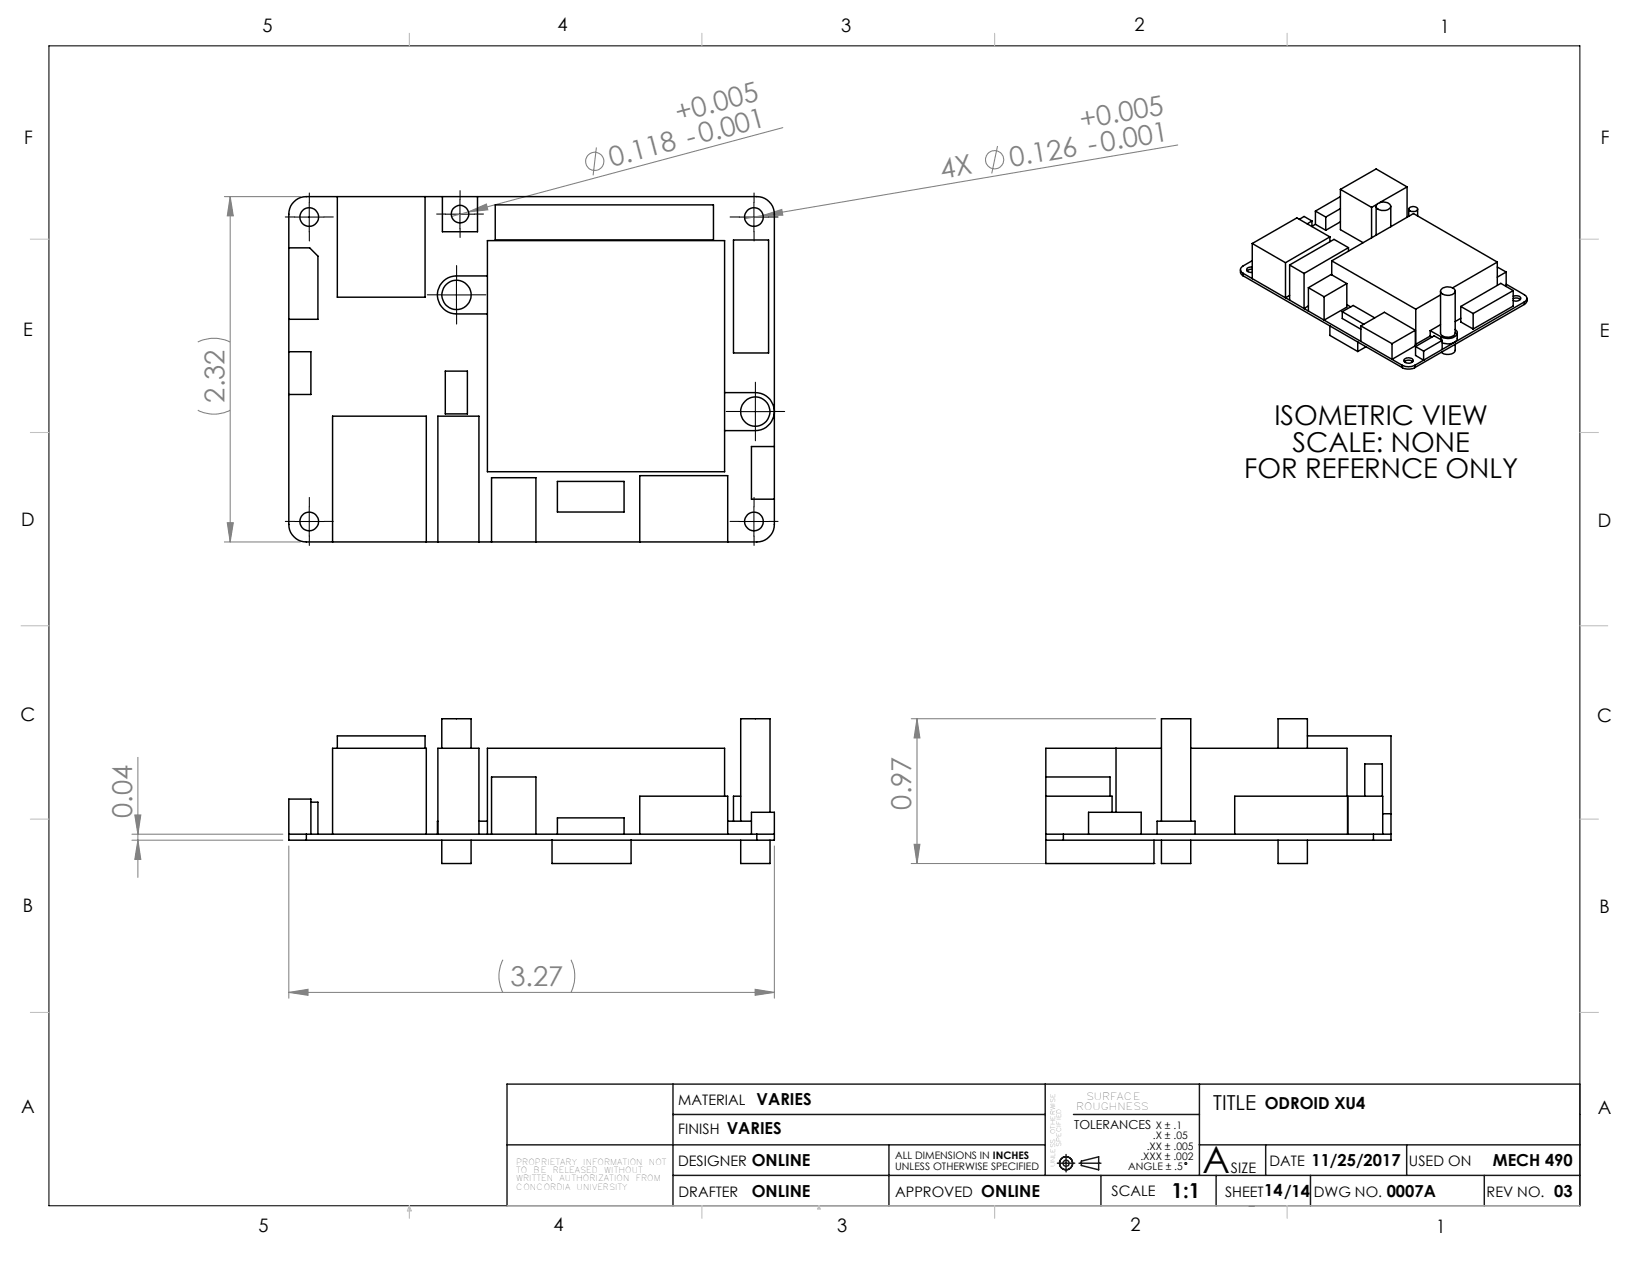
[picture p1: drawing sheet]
<svg xmlns="http://www.w3.org/2000/svg" width="279mm" height="216mm" viewBox="0 0 279 216" stroke-linecap="round" stroke-linejoin="round" font-family="sans-serif">
<g fill="none" stroke="#808080" stroke-width=".18">
<path d="M38.3 33.6h13M39.3 33.6v59M39.3 33.6l.6 3.3h-1.1zM80 36.2l3.1-1.3 .3 .9zM101.9 25.2l-.5 4.8M130.4 36.8l3.2-1 .2 1zM130.4 36.8l-3.2 .6M133.8 21.8l-56.6 15.2M170.5 24.9l-1 4.7M201.3 24.8l-70.9 12M33.8 58.4a6.4 6.4 0 0 1 5.5 0M33.8 70.1a6.1 6.1 0 0 0 5.5 0"/>
<path d="M38.3 92.6h13M38.8 89.3h1.1l-.6 3.3zM23 139.2h1.1l-.5 3.3zM23.6 129.4v20.5M155.7 122.8h41.8M156.7 122.8l.5 3.2h-1zM156.7 122.8v24.7M22.5 142.5h25.8M22.5 143.5h25.8M23.6 143.5l.5 3.3h-1.1zM49.4 144.5v26M132.3 144.5v26"/>
<path d="M155.7 147.5h41.8M156.2 144.2h1l-.5 3.3zM49.4 169.5h82.9M49.4 169.5l3.2-.5v1zM85.9 163.9a6.1 6.1 0 0 0 0 5.6M97.6 163.9a6.4 6.4 0 0 1 0 5.6M129 169l3.3 .5-3.3 .5z"/>
<circle cx="101.6" cy="27.6" r="1.56"/>
<circle cx="169.9" cy="27.3" r="1.56"/>
</g>
<g fill="none" stroke="#000" stroke-width=".18">
<path d="M8.4 7.8h261.6v198.2h-261.6zM50.3 37.1h5.1M52.8 34.6v5M76.1 36.6h5M78.6 34.1v5M126.3 37.1h5M128.8 34.6v5M75.5 50.4h5M78 47.9v5M126.6 70.3h5M129.1 67.8v5M50.3 89.1h5.1"/>
<path d="M52.8 86.6v5M126.3 89.1h5M128.8 86.6v5"/>
<circle cx="202.6" cy="198.7" r=".17"/>
</g>
<g fill="none" stroke="#191924" stroke-width=".25">
<path d="M86.6 195.5h92M115 185.2v20.8M115 190.4h63.6M151.9 195.5v10.5M178.6 185.2v15.6M180.7 198.7h3M182.2 197.2v3M183.4 190.4h21.6M184.4 198.7h3.7M184.8 198.3l2.9-.7v2.2l-2.9-.7zM205 185.2v15.6M205 195.5h65"/>
<path d="M216.3 195.5v5.3M240.4 195.5v5.3M86.6 206v-20.8h183.4v20.8M115 200.8h155M188.1 200.8v5.2M207.8 200.8v5.2M213.4 206h.9M223.9 200.8v5.2M253.6 200.8v5.2"/>
<circle cx="182.2" cy="198.7" r="1.11"/>
<circle cx="182.2" cy="198.7" r=".51"/>
</g>
<g fill="none" stroke="#000" stroke-width=".18" stroke-dasharray="15.2 1.3 1.3 1.3">
<path d="M50.4 37.1h-1.6M52.9 34.6v-1.6M52.9 39.6v1.6M55.4 37.1h1.6M76.1 36.6h-1.5M78.6 34.1v-1.5M78.6 39.1v1.5M81.1 36.6h1.5M126.4 37.1h-1.6M128.9 34.6v-1.6M128.9 39.6v1.6M131.4 37.1h1.6"/>
<path d="M75.5 50.4h-2.5M78 47.9v-2.5M78 52.9v2.5M80.5 50.4h2.5M126.6 70.3h-2.5M129.1 67.8v-2.5M129.1 72.8v2.5M131.6 70.3h2.5M50.4 89.1h-1.6M52.9 86.6v-1.6M52.9 91.6v1.6M55.4 89.1h1.6"/>
<path d="M126.4 89.1h-1.6M128.9 86.6v-1.6M128.9 91.6v1.6M131.4 89.1h1.6"/>
</g>
<g fill="none" stroke="#c0c0c0" stroke-width=".18">
<path d="M70 5.7v2.1M119.9 5.7v2.1M170 5.7v2.1M220 5.7v2.1M5.2 40.9h3.2M270 40.9h3.2M5.2 73.9h3.2M270 73.9h3.2M3.6 106.9h4.8M270 106.9h4.7M5.2 139.9h3.2M270 139.9h3.2"/>
<path d="M5.2 172.9h3.2M270 172.9h3.2M70 206v2.1M70 206l.3 .8h-.7zM86.6 206h183.4M119.9 206v2.1M139.9 206l.3 .5h-.5zM170 206v2.1M220 206v2.1"/>
</g>
<g fill="#808080">
<path d="M130.4 36.8l3.2-1 .2 1z"/>
<path d="M80 36.2l3.1-1.3 .3 .9z"/>
<path d="M49.4 169.5l3.2-.5v1zM129 169l3.3 .5-3.3 .5z"/>
<path d="M23 139.2h1.1l-.5 3.3zM23.6 143.5l.5 3.3h-1.1zM39.3 33.6l.6 3.3h-1.1zM38.8 89.3h1.1l-.6 3.3zM156.7 122.8l.5 3.2h-1zM156.2 144.2h1l-.5 3.3z"/>
</g>
<g fill="none" stroke="#000" stroke-width=".25">
<path d="M50.2 34.5a2.79 2.79 0 0 1 2.2-.9h76.9a3 3 0 0 1 3 3v53a3 3 0 0 1-3 3h-76.9a3 3 0 0 1-3-3v-53a2.94 2.94 0 0 1 .8-2.1zM57.6 33.6v17.2h15v-17.2M75.6 33.6v6h6v-6M84.6 35h37.3v6h-37.3zM222 37.5l.8-.5 1.4 .7M224.2 37.7l-.8 .5M224.2 37.7v1M224.8 38.3l-.6 .4M224.8 38.3l1.8 1M224.8 36.1v2.2M224.8 36.1l1.8 1M226.6 37.1v2.2"/>
<path d="M229.1 37.9l-2.5 1.4M229.1 32.3v6.9l3.8 2.3M229.1 32.3l5.3 3.1M229.1 35.6l-2.5 1.5M229.1 33.6l-4.3 2.5M234.4 35.4v5.2M235.2 35.2v5M235.3 34.9l-.9 .5M235.4 34.9a1.58 1.58 0 0 1 2.3 .3 1.49 1.49 0 0 1-2.3 .5l-.2-.4zM237.7 35.2v3.5M240.5 31.9l-5.3-3-6.1 3.4M240.5 31.9l-4.7 2.7"/>
<path d="M240.5 31.9v5.2M240.7 35.7v1.2M240.8 35.6a.91 .91 0 0 1 1.5 .2 .91 .91 0 0 1-1.6-.1zM242.3 35.7v1.2M49.4 42.3h3.5l1.4 1.4v10.8h-4.9M83.3 47.1h-5.3a3.2 3.2 0 0 0-3.3 3.3 3.2 3.2 0 0 0 3.3 3.2h5.3M83.3 41.1h40.5v39.5h-40.5zM125.3 41h6v19.3h-6zM212 46.1v.5l.4 .5M212.4 46.7l7.3 4.2M212.4 46.7v.4M212.4 47.1l19.6 11.3"/>
<path d="M214 45.6a.62 .62 0 0 0-.9 .6l.3 .3h.6M214 44.5l-1.6 .9a.66 .66 0 0 0-.4 .7 .66 .66 0 0 0 .4 .6M214 46h-.5l-.4 .3M214 41.6v6M214 41.6l5.7 3.3M219.7 50.9l.7 .4M219.7 44.9v6M220.4 50.4l-.7 .5M220.4 51.3l2.4 1.4M220.4 45.3v6M220.4 45.3l2.4 1.4M222.8 52.7l.8 .4"/>
<path d="M222.8 46.7v6M223.6 53.1l16 9.3M223.6 52.2l-.8 .5M223.6 49.1v4M223.6 49.1l2.7 1.6M227.3 55.7v1.6l4.7 2.7M227.3 40.5v.8M227.3 40.5l-5.7-3.3-7.6 4.4M227.3 40.5l-7.6 4.4M227.6 44.6l13.9-8.1 14.4 8.3M227.6 44.6l14.3 8.2M227.6 44.6v2.4"/>
<path d="M229.4 53.2v1.2l3.2 1.8M229.4 53.2l3.6 2.2M229.4 53.2l1.8-1 3.7 2.1M230.2 52l.6 .4M230.2 48.4v4.1l-3.9 2.2v-4M230.2 48.4l-2.7-1.5-3.9 2.2M230.2 48.4l-3.9 2.3M230.4 42.3l-7.6 4.4M230.4 42.3l-2.4-1.4-7.6 4.4M230.4 42.3v.6M232 58.4l7.6 4.4M232 58.4v1.6"/>
<path d="M232.6 55.7v2.6M232.6 55.7l5.3 3M232.6 55.7l4-2.4 5.3 3.1M233.4 59.2l-1.4 .8M241.9 58.8h.1M241.9 56.4v2.7l-4 2.3v-2.7M241.9 56.4l-4 2.3M241.9 59.2v1.5l1.4 .8v-1.5M241.9 59.2l1.4 .8M241.9 52.8v6M244.4 57.4l-2.5 1.4M244.4 57.4l.3 .1"/>
<path d="M244.4 56.5v.9M244.4 56.5l1.9 1M246.2 49.7v7.2a1.45 1.45 0 0 0 2.2 .4l.3-.4v-7.2M246.2 50.4l-4.3 2.4M246.2 55.5l-1.8 1M246.3 49.5a1.59 1.59 0 0 1 2.3 .1 1.1 1.1 0 0 1-1.5 .8 .79 .79 0 0 1-.9-.8zM246.3 57.5v.5M246.5 58.1l-3.2 1.9M246.5 58.1v1.6M246.5 58.1l-1.4-.7-3.2 1.8M248.7 56.3a.71 .71 0 0 1 .3 .7 .71 .71 0 0 1-.5 .6 2.39 2.39 0 0 1-2.2-.1M248.7 58.8v1a1.48 1.48 0 0 1-2.2 .5l-.2-.1"/>
<path d="M249 56.9v.9a1.36 1.36 0 0 1-1.6 .9l-.9-.1M249.6 52.4v2.6l2.1 1.2M249.6 54.4l-.9 .5M249.6 52.4l2.1 1.2M251.7 53.6v2.6M255.9 44.8l-7.7 4.4M255.9 44.8v3.9M255.9 45.6l1.5 .9M257.4 48.5l3.1 1.8a.64 .64 0 0 1 .4 .7 .64 .64 0 0 1-.4 .6M257.4 46.5l-1.5 .8M257.4 46.5v2.4M258.6 50.6a.97 .97 0 0 1 1.3 .3 .93 .93 0 0 1-1.3 .4"/>
<path d="M258.6 51a1.15 1.15 0 0 1 1.2 .2M258.6 49.6v2.7l-6.9 3.9M258.6 49.6l-2.1-1.2-6.9 4M258.6 49.6l-6.9 4M260.5 51.6l-18.7 10.8M260.5 51.6v.4M260.5 52l-18.7 10.8M260.9 51v.5l-.4 .5M49.4 60.1h3.7v7.3h-3.7M76.1 63.4h3.8v7.3h-3.8zM123.8 67.1h5.3a3.2 3.2 0 0 1 3.2 3.2 3.2 3.2 0 0 1-3.2 3.3h-5.3M132.3 76.3h-3.9v9h3.9"/>
<path d="M239.6 62.4a2.39 2.39 0 0 0 2.2 0M239.6 62.8a2.39 2.39 0 0 0 2.2 0M239.6 62.4v.4M240 61.3a1.04 1.04 0 0 1 1.5 .3 .9 .9 0 0 1-.8 .5 .9 .9 0 0 1-.8-.6zM240 61.8a1.13 1.13 0 0 1 1.4 0M241.8 62.4v.4M56.8 92.6v-21.5h16v21.5M74.8 92.6v-21.5h7v21.5M84 92.6v-11h7.6v11M95.3 82.2h11.3v5.3h-11.3zM109.3 92.6v-11.4h15.1v11.4M53.1 137h1.2v5.5"/>
<path d="M57.6 127.8v-2.1h15v2.1M75.5 127.8v-5h5v5M123.8 136v-8.2h-40.5v14.7M126.6 136h-1.3v4.3M131.6 138.7v-15.9h-5v17.5M178.7 132.7h11v3.3M178.7 136h11.3v2.7M190.7 127.8v10.9M198.5 127.8h-19.8v19.7h18.5v-4M203.5 127.8h26.7v8.2M218.4 127.8v-5h5v5M223.4 125.7h14.3v17.8h-3"/>
<path d="M230.3 136v6.5M233.2 136v-5.5h3v5.5M236.3 139h1.4M49.4 142.5h3M52.4 143.5h76.9M52.4 142.5h76.9M52.4 142.5v1M53.1 142.5v-6h-3.7v7h3M56.8 142.5v-14.7h16v14.7M74.8 140.3v2.2M74.8 142.5v-14.7h7v14.7M75.5 143.5v4h5v-4"/>
<path d="M81.8 140.3h1.5M84 142.5v-9.8h7.6v9.8M94.3 143.5v4h13.5v-4M95.2 142.5v-2.8h11.4v2.8M109.3 142.5v-6.5h15.1v6.5M124.4 140.3h4M126.6 143.5v4h5v-4M128.4 142.5v-3.8h3.9v4.8h-3M129.3 142.5h3M129.3 142.5v1M178.7 143.5h3M178.7 142.5h3"/>
<path d="M181.7 143.5h53M181.7 142.5h53M181.7 142.5v1M186 142.5v-3.8h9v3.8M197.7 142.5v-2.2h6.5v2.2M198.5 140.3v-17.5h5v17.5M198.5 143.5v4h5v-4M211 142.5v-6.5h25.3v6.5M218.4 143.5v4h5v-4M234.7 142.5h3M234.7 142.5v1"/>
<circle cx="52.8" cy="37.1" r="1.6"/>
<circle cx="78.6" cy="36.6" r="1.49"/>
<circle cx="128.8" cy="37.1" r="1.59"/>
<circle cx="78" cy="50.4" r="2.51"/>
<circle cx="129.1" cy="70.3" r="2.5"/>
<circle cx="52.8" cy="89.1" r="1.6"/>
<circle cx="128.8" cy="89.1" r="1.59"/>
</g>
<text font-size="6.3" x="205.5" y="200.4">A</text>
<g font-size="4.7" fill="#808080">
<text x="115.9" y="20.9" transform="rotate(-15 115.9 20.9)">+0.005</text>
<text x="184.8" y="22" transform="rotate(-10 184.8 22)">+0.005</text>
<text x="104.6" y="28.5" transform="rotate(-15 104.6 28.5)">0.118 -0.001</text>
<text x="172.8" y="28.5" transform="rotate(-10 172.8 28.5)">0.126 -0.001</text>
<text x="161" y="30.5" transform="rotate(-10 161 30.5)">4X</text>
<text x="38.3" y="68.8" transform="rotate(-90 38.3 68.8)">2.32</text>
<text x="22.6" y="139.7" transform="rotate(-90 22.6 139.7)">0.04</text>
<text x="155.7" y="138.3" transform="rotate(-90 155.7 138.3)">0.97</text>
<text x="87.2" y="168.5">3.27</text>
</g>
<g font-size="4.7">
<text x="217.8" y="72.7">ISOMETRIC VIEW</text>
<text x="220.9" y="77.2">SCALE: NONE</text>
<text x="212.6" y="81.7">FOR REFERNCE ONLY</text>
</g>
<g font-size="3.5">
<text x="207.3" y="189.5">TITLE</text>
<text x="200.2" y="204.7">1:1</text>
</g>
<g font-size="3.2">
<text x="44.8" y="5.4">5</text>
<text x="95.3" y="5.3">4</text>
<text x="143.7" y="5.4">3</text>
<text x="193.9" y="5.4">2</text>
<text x="246.1" y="5.7">1</text>
<text x="4.1" y="24.5">F</text>
<text x="273.5" y="24.7">F</text>
<text x="4" y="57.5">E</text>
<text x="273.4" y="57.6">E</text>
<text x="3.6" y="89.8">D</text>
<text x="273.1" y="90">D</text>
<text x="3.5" y="123.1">C</text>
<text x="272.9" y="123.3">C</text>
<text x="3.9" y="155.7">B</text>
<text x="273.3" y="155.9">B</text>
<text x="3.6" y="190.2">A</text>
<text x="273" y="190.3">A</text>
<text x="44.2" y="210.4">5</text>
<text x="94.6" y="210.3">4</text>
<text x="143.1" y="210.4">3</text>
<text x="193.2" y="210.3">2</text>
<text x="245.4" y="210.6">1</text>
</g>
<g font-size="2.8">
<text x="129.3" y="188.7">VARIES</text>
<text x="216.1" y="189.5">ODROID XU4</text>
<text x="124.2" y="193.6">VARIES</text>
<text x="128.5" y="199.2">ONLINE</text>
<text x="224.1" y="199.2">11/25/2017</text>
<text x="255.1" y="199.2">MECH 490</text>
<text x="128.5" y="204.5">ONLINE</text>
<text x="167.7" y="204.5">ONLINE</text>
<text x="216" y="204.3">14/14</text>
<text x="237" y="204.4">0007A</text>
<text x="265.6" y="204.4">03</text>
</g>
<g font-size="2.5">
<text x="115.9" y="188.7">MATERIAL</text>
<text x="115.9" y="193.6">FINISH</text>
<text x="115.9" y="199.2">DESIGNER</text>
<text x="210.4" y="200.4">SIZE</text>
<text x="216.9" y="199.2">DATE</text>
<text x="240.8" y="199.2">USED ON</text>
<text x="115.9" y="204.5">DRAFTER</text>
<text x="153" y="204.5">APPROVED</text>
<text x="189.9" y="204.3">SCALE</text>
<text x="209.4" y="204.4">SHEET</text>
<text x="224.5" y="204.4">DWG NO.</text>
<text x="254" y="204.4">REV NO.</text>
</g>
<text font-size="2.1" x="183.6" y="192.8">TOLERANCES</text>
<g font-size="1.8">
<text x="196" y="196.4">.XX ± .005</text>
<text x="197" y="194.6">.X ± .05</text>
<text x="197.5" y="192.8">X ± .1</text>
<text x="153" y="198">ALL DIMENSIONS IN INCHES</text>
<text x="153" y="199.8">UNLESS OTHERWISE SPECIFIED</text>
<text x="192.8" y="199.9">ANGLE ± .5</text>
<text x="194.9" y="198.1">.XXX ± .002</text>
</g>
<g font-size="1.7">
<text x="183.9" y="189.6">ROUGHNESS</text>
<text x="185.6" y="187.9">SURFACE</text>
</g>
<g font-size="1.4">
<text x="88.2" y="199">PROPRIETARY</text>
<text x="88.2" y="200.4">TO</text>
<text x="88.2" y="201.8">WRITTEN</text>
<text x="88.2" y="203.2">CONCORDIA</text>
<text x="91.2" y="200.4">BE</text>
<text x="94.4" y="200.4">RELEASED</text>
<text x="95.6" y="201.8">AUTHORIZATION</text>
<text x="98.5" y="203.2">UNIVERSITY</text>
<text x="99.7" y="199">INFORMATION</text>
<text x="103.2" y="200.4">WITHOUT</text>
<text x="108.6" y="201.8">FROM</text>
<text x="110.9" y="199">NOT</text>
</g>
<g font-size="1.1">
<text x="180.3" y="193.7" transform="rotate(-90 180.3 193.7)">OTHERWISE</text>
<text x="181.4" y="195.8" transform="rotate(-90 181.4 195.8)">SPECIFIED</text>
<text x="180.3" y="199.3" transform="rotate(-90 180.3 199.3)">UNLESS</text>
</g>
</svg>
